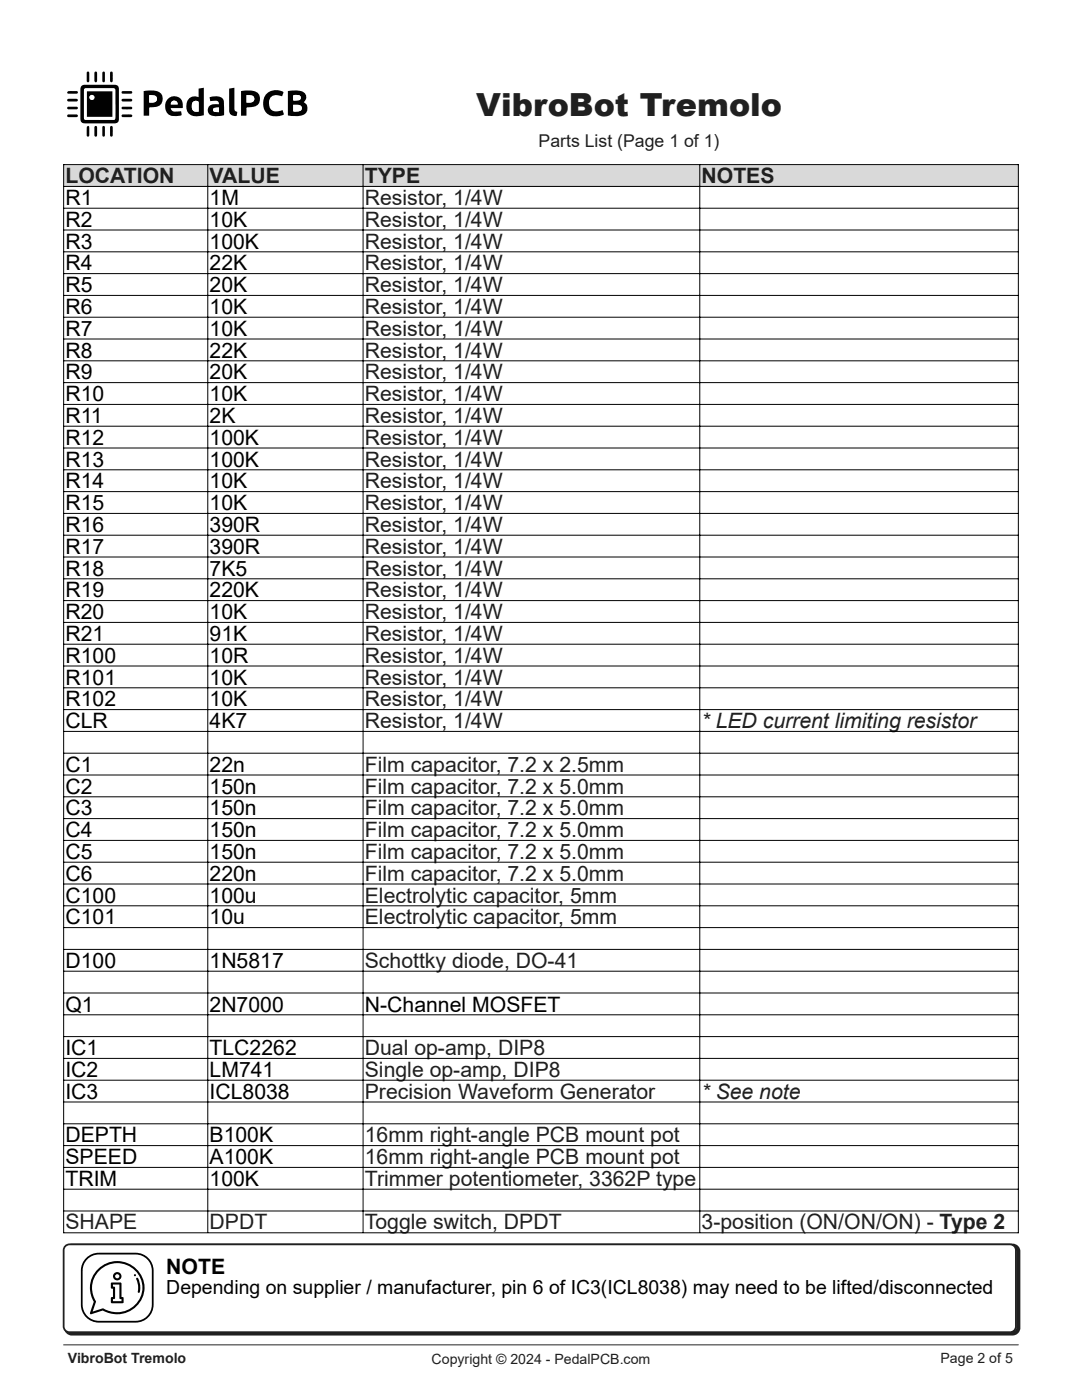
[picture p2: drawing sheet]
<svg xmlns="http://www.w3.org/2000/svg" width="216mm" height="279mm" viewBox="0 0 216 279" stroke-linecap="round" stroke-linejoin="round" font-family="sans-serif">
<path d="M12.7 268.4h190.5" fill="none" stroke="#231f20" stroke-width=".2"/>
<path d="M12.7 12.7v16.4h49.3v-16.4zM16.3 17.1a3.5 3.5 0 0 0-.3 2.2v3a3.4 3.4 0 0 0 .3 2.1 3.5 3.5 0 0 0 2.1 .2h3a3.5 3.5 0 0 0 2.1-.2l.2-.7v-5.4a.99 .99 0 0 0-.9-1.4h-4.4a3.5 3.5 0 0 0-2.1 .2zM57.4 18.2v4.8l1.6 .2a1.84 1.84 0 0 0 2.3-1.7 1.09 1.09 0 0 0-.7-1.1 1.31 1.31 0 0 0 .4-1.5 1.31 1.31 0 0 0-1.4-.8zM39.6 17.7v1.7a1.77 1.77 0 0 0-1.9 .3 1.77 1.77 0 0 0-.5 1.8 1.92 1.92 0 0 0 2.5 1.7l1-.2v-5.5zM28.7 18.2v4.9h1.1v-1.6l.2-.1a1.92 1.92 0 0 0 2.5-1.9 1.67 1.67 0 0 0-1.9-1.4zM48.1 18.2v4.9h1.1v-1.6a4.5 4.5 0 0 0 2.2-.6 1.7 1.7 0 0 0 .3-2 1.7 1.7 0 0 0-1.8-.8zM53.1 18.8a2.66 2.66 0 0 0-.3 3.2 2.66 2.66 0 0 0 3 1.2l.9-.4-.3-.8a1.79 1.79 0 0 1-2.6-.6l-.1-.3a1.58 1.58 0 0 1 .5-1.8 1.58 1.58 0 0 1 1.8-.1h.3l.3-.8a2.76 2.76 0 0 0-3.5 .4zM33.6 19.7a2.03 2.03 0 0 0-.4 2.5 2.03 2.03 0 0 0 2.4 .9l.6-.1-.1-.8-.9 .1a.86 .86 0 0 1-1.1-.7h2.4a1.78 1.78 0 0 0-.7-2.1 1.78 1.78 0 0 0-2.2 .2zM41.8 19.4l.2 .8 .8-.1a.64 .64 0 0 1 .9 .7 1.94 1.94 0 0 0-2.2 .8 1.21 1.21 0 0 0 1.4 1.6l1.8-.2v-2.2a1.44 1.44 0 0 0-2-1.6zM45.7 17.7v3.8a1.19 1.19 0 0 0 .3 1.3 1.19 1.19 0 0 0 1.2 .3l.2-.8a.59 .59 0 0 1-.6-.7v-4.1zM13.4 19.8v.3l.3 .2h1.5l.3-.3-.3-.3zM24.3 19.8v.3l.3 .2h1.5l.3-.3-.3-.3zM13.4 23v.3l.3 .1h1.5l.3-.3-.3-.3zM24.3 22.9v.4l.3 .1h1.5l.3-.3-.3-.3zM18.9 25.2l-.1 1.8 .3 .3 .2-.1 .1-.2v-1.5l-.1-.3zM18.9 14.3l-.1 1.8 .3 .3 .3-.3v-1.5l-.1-.3zM24.3 18.3v.3l.2 .1h1.6l.3-.3-.3-.2zM24.3 21.4v.3l.2 .1h1.6l.3-.3-.3-.2zM22.1 14.3l-.1 1.8 .2 .3 .3-.3v-1.5l-.1-.3zM22.1 25.2l-.1 1.8 .2 .3 .3-.3v-1.6l-.1-.2zM13.4 21.4v.3l.3 .1h1.5l.3-.2-.3-.3zM13.5 18.3l-.1 .3 .3 .1h1.5l.3-.3-.3-.2zM20.5 14.3l-.1 1.8 .3 .3 .2-.3v-1.5l-.1-.3zM17.4 25.2l-.1 1.8 .3 .3 .2-.3v-1.6l-.1-.2zM17.4 14.3l-.1 1.8 .3 .3 .2-.3v-1.5l-.1-.3zM20.5 25.2l-.1 1.8 .3 .3 .2-.3v-1.6l-.1-.2z" fill-rule="evenodd" fill="#fff"/>
<g fill="#000">
<path d="M13.5 18.3l1.7-.1 .3 .2-.3 .3h-1.5l-.3-.1z" fill-rule="evenodd"/>
<path d="M17.4 14.3h.3l.1 .3v1.5l-.2 .3-.3-.3z" fill-rule="evenodd"/>
<path d="M18.9 14.3h.4l.1 .3v1.5l-.3 .3-.3-.3z" fill-rule="evenodd"/>
<path d="M20.5 14.3h.3l.1 .3v1.5l-.2 .3-.3-.3z" fill-rule="evenodd"/>
<path d="M22.1 14.3h.3l.1 .3v1.5l-.3 .3-.2-.3z" fill-rule="evenodd"/>
<path d="M24.3 19.8l1.8-.1 .3 .3-.3 .3h-1.5l-.3-.2z" fill-rule="evenodd"/>
<path d="M24.3 18.3l1.8-.1 .3 .2-.3 .3h-1.6l-.2-.1z" fill-rule="evenodd"/>
<path d="M28.7 18.2l.2-.1a5.1 5.1 0 0 1 3 .4 1.71 1.71 0 0 1 .4 2 1.71 1.71 0 0 1-2 .9l-.5 .1v1.6h-1.1zM29.8 19v1.5a1.44 1.44 0 0 0 1.5-.5 .77 .77 0 0 0-.2-.8 .77 .77 0 0 0-.8-.2z" fill-rule="evenodd"/>
<path d="M39.6 17.7l1.1-.2v5.5a2.72 2.72 0 0 1-3.3-.7 2.21 2.21 0 0 1 1-3l1.2 .1zM38.5 20.3a1.19 1.19 0 0 0 .6 2h.5v-2a.78 .78 0 0 0-1.1 0z" fill-rule="evenodd"/>
<path d="M45.7 17.7l1.1-.2v4.1a.59 .59 0 0 0 .6 .7l-.2 .8a1.19 1.19 0 0 1-1.2-.3 1.19 1.19 0 0 1-.3-1.3z" fill-rule="evenodd"/>
<path d="M48.1 18.2l.2-.1a4.9 4.9 0 0 1 3.2 .5 1.7 1.7 0 0 1 .2 2 1.7 1.7 0 0 1-1.8 .8l-.7 .1v1.6h-1.1zM49.2 19v1.5a1.06 1.06 0 0 0 1.5-1 1.38 1.38 0 0 0-1.5-.5z" fill-rule="evenodd"/>
<path d="M57.4 18.2l1.7-.2a1.65 1.65 0 0 1 2 1.4l-.1 .4-.4 .6a1.41 1.41 0 0 1 .7 1.6 1.41 1.41 0 0 1-1.3 1.1l-1 .1-1.6-.2zM58.5 20.9v1.3l.7 .1a.74 .74 0 0 0 .9-.3 .74 .74 0 0 0 0-.9l-.6-.2zM58.6 19l-.1 .9a1.42 1.42 0 0 0 1.5-.2 .67 .67 0 0 0-.2-.7 .67 .67 0 0 0-.7-.1z" fill-rule="evenodd"/>
<path d="M13.4 21.4l1.8-.1 .3 .3-.3 .2h-1.5l-.3-.1z" fill-rule="evenodd"/>
<path d="M13.4 23l1.8-.2 .3 .3-.3 .3h-1.5l-.3-.1z" fill-rule="evenodd"/>
<path d="M13.4 19.8l1.8-.1 .3 .3-.3 .3h-1.5l-.3-.2z" fill-rule="evenodd"/>
<path d="M17.4 25.2h.3l.1 .2v1.6l-.2 .3-.3-.3z" fill-rule="evenodd"/>
<path d="M18.9 25.2h.4l.1 .3v1.5l-.1 .2-.2 .1-.3-.3z" fill-rule="evenodd"/>
<path d="M20.5 25.2h.3l.1 .2v1.6l-.2 .3-.3-.3z" fill-rule="evenodd"/>
<path d="M22.1 25.2h.3l.1 .2v1.6l-.3 .3-.2-.3z" fill-rule="evenodd"/>
<path d="M16.3 17.1a3.5 3.5 0 0 1 2.1-.2h3a3.6 3.6 0 0 1 2.1 .2l.2 .7v5.4a.99 .99 0 0 1-.9 1.4h-4.4a3.5 3.5 0 0 1-2.1-.2 3.4 3.4 0 0 1-.3-2.1v-3a3.5 3.5 0 0 1 .3-2.2zM16.9 17.7l-.1 .3v5.8l.4 .1h5.6l.2-.3v-5.8l-.4-.2z" fill-rule="evenodd"/>
<path d="M24.3 21.4l1.8-.1 .3 .2-.3 .3h-1.6l-.2-.1z" fill-rule="evenodd"/>
<path d="M24.3 22.9l1.8-.1 .3 .3-.3 .3h-1.5l-.3-.1z" fill-rule="evenodd"/>
<path d="M33.6 19.7a1.78 1.78 0 0 1 2.2-.2 1.78 1.78 0 0 1 .7 2.1h-2.4a1 1 0 0 0 1.4 .7l.6-.1 .1 .7a2.8 2.8 0 0 1-2.8-.3 2.32 2.32 0 0 1 .2-2.9zM34.2 20.3l-.1 .5h1.4a.7 .7 0 0 0-.5-.7 .7 .7 0 0 0-.8 .2z" fill-rule="evenodd"/>
<path d="M41.8 19.4a2.18 2.18 0 0 1 2.8 .6l.1 3a3.7 3.7 0 0 1-2.9-.2 1.24 1.24 0 0 1-.1-1.5 1.24 1.24 0 0 1 1.4-.5h.6a.74 .74 0 0 0-.4-.7 .74 .74 0 0 0-.8 0l-.5 .1zM42.6 21.6l-.1 .1a.41 .41 0 0 0 .3 .6l.9 .1v-.9z" fill-rule="evenodd"/>
<path d="M53.1 18.8a2.76 2.76 0 0 1 3.5-.4l-.3 .8h-.3a1.67 1.67 0 0 0-2.3 .7 1.67 1.67 0 0 0 .9 2.3h.7l1.1-.2 .3 .8a2.7 2.7 0 0 1-4.1-1.5v-1.3z" fill-rule="evenodd"/>
</g>
<g fill="#fff">
<path d="M16.9 17.7l5.7-.1 .4 .2v5.8l-.2 .3h-5.6l-.4-.1v-5.8zM17.3 18.2v5.1h5.1v-5.1z" fill-rule="evenodd"/>
<path d="M58.5 20.9h.7a.74 .74 0 0 1 .8 .2 .74 .74 0 0 1 .1 .9l-.5 .2h-1.1z" fill-rule="evenodd"/>
<path d="M58.6 19l.5-.1a.64 .64 0 0 1 .7 .2 .64 .64 0 0 1 .1 .8l-1.4 .1z" fill-rule="evenodd"/>
<path d="M38.5 20.3a.72 .72 0 0 1 1.1 .1v1.9a1.03 1.03 0 0 1-1.1-.2 1.03 1.03 0 0 1-.2-1.1z" fill-rule="evenodd"/>
<path d="M29.8 19h.5a.78 .78 0 0 1 1 .8 .78 .78 0 0 1-1.1 .7h-.4z" fill-rule="evenodd"/>
<path d="M49.2 19h.5a.79 .79 0 0 1 1 .8 .79 .79 0 0 1-1 .7h-.5z" fill-rule="evenodd"/>
<path d="M34.2 20.3a.7 .7 0 0 1 .8-.2 .7 .7 0 0 1 .5 .7h-1.4z" fill-rule="evenodd"/>
<path d="M42.6 21.6l1.1-.1v.9l-.9-.1a.42 .42 0 0 1-.3-.3 .42 .42 0 0 1 .1-.4z" fill-rule="evenodd"/>
</g>
<path d="M17.3 18.2v5.1h5.1v-5.1zM17.9 19.4a.49 .49 0 0 0 .9 0 .49 .49 0 0 0-.9 0z" fill-rule="evenodd" fill="#000"/>
<circle cx="18.3" cy="19.4" r=".49" fill="#fff"/>
<path d="M12.7 32.9h190.5v4.3h-190.5z" fill-rule="evenodd" fill="#d9d9d9"/>
<path d="M139.6 115.5v56.6h63.6v-56.6zM139.6 176.4v4.4h63.6v-4.4z" fill-rule="evenodd" fill="#fff"/>
<g fill="none" stroke="#000" stroke-width=".2">
<path d="M12.7 32.8v213.3M12.7 32.9h190.5M12.7 37.2h190.5M41.5 32.9v213.1M72.4 32.9v213.1M139.6 32.9v213.1M203.2 32.8v213.3M12.7 41.6h190.5M12.7 45.9h190.5M12.7 50.3h190.5M12.7 54.6h190.5M12.7 59h190.5"/>
<path d="M12.7 63.3h190.5M12.7 67.7h190.5M12.7 72h190.5M12.7 76.4h190.5M12.7 80.7h190.5M12.7 85.1h190.5M12.7 89.4h190.5M12.7 93.8h190.5M12.7 98.1h190.5M12.7 102.5h190.5M12.7 106.8h190.5M12.7 111.2h190.5"/>
<path d="M12.7 115.5h190.5M12.7 119.9h190.5M12.7 124.2h190.5M12.7 128.6h190.5M12.7 132.9h190.5M12.7 137.3h190.5M12.7 141.6h190.5M12.7 146h190.5M12.7 150.3h190.5M12.7 154.7h190.5M12.7 159h190.5M12.7 163.4h190.5"/>
<path d="M12.7 167.7h190.5M12.7 172.1h190.5M12.7 176.4h190.5M12.7 180.8h190.5M12.7 185.1h190.5M12.7 189.5h190.5M12.7 193.8h190.5M12.7 198.2h190.5M12.7 202.5h190.5M12.7 206.9h190.5M12.7 211.2h190.5M12.7 215.6h190.5"/>
<path d="M12.7 219.9h190.5M12.7 224.3h190.5M12.7 228.6h190.5M12.7 233h190.5M12.7 237.3h190.5M12.7 241.7h190.5M12.7 246h190.5"/>
</g>
<path d="M13.4 249.1l.6-.4 .3-.1h187.7a1.15 1.15 0 0 1 1.2 1.2v15.2a1.15 1.15 0 0 1-1.2 1.1h-187.7a1.15 1.15 0 0 1-1.1-1.1v-15.2z" fill-rule="evenodd" fill="#fff" stroke="#231f20" stroke-width=".82"/>
<path d="M13.2 248.6l.7-.3h187.7a1.15 1.15 0 0 1 1.1 1.2v15.2a1.15 1.15 0 0 1-1.1 1.2h-187.7a1.15 1.15 0 0 1-1.2-1.2v-15.2l.1-.4z" fill-rule="evenodd" fill="#fff" stroke="#231f20" stroke-width=".35"/>
<path d="M17.3 251.2a3.4 3.4 0 0 1 2.4-1h7.4a3.4 3.4 0 0 1 3.4 3.4v6.8a3.4 3.4 0 0 1-3.4 3.4h-7.4a3.4 3.4 0 0 1-3.4-3.4v-6.8a3.4 3.4 0 0 1 1-2.4z" fill="none" stroke="#000" stroke-width=".35"/>
<g fill="#000">
<path d="M27.3 255h.1a3.6 3.6 0 0 1 .4 3l-.3-.1a5.4 5.4 0 0 0-.3-2.8z"/>
<path d="M22.6 254.7a.84 .84 0 0 0 1.6 0 .84 .84 0 0 0-1.6 0zM23 254.7a.42 .42 0 0 1 .8 0 .42 .42 0 0 1-.8 0z"/>
<path d="M19.6 253.3a5.2 5.2 0 0 0-.9 6.5l-.8 2.2 .1 .2 .2 .1 2.3-.8a5.5 5.5 0 0 0 6.2-.3 5.5 5.5 0 0 0 1.9-5.9 5.5 5.5 0 0 0-9-2zM19.6 253.8a4.9 4.9 0 0 1 8.3 1 4.9 4.9 0 0 1-4.5 7.1 7.1 7.1 0 0 1-2.9-.8l-2 .7 .6-2a5.2 5.2 0 0 1 .5-6z"/>
<path d="M22.2 256l-.1 1 .1 .1 .3 .1v1.7h-.3l-.1 .2 .1 .9h2.4l.1-.9-.1-.2h-.4v-2.9zM22.5 256.4h1.3v2.7l.1 .1 .3 .1v.4h-1.7v-.4l.4-.1 .1-.1v-2.1l-.1-.2h-.4z"/>
<circle cx="26.9" cy="254.5" r=".21"/>
</g>
<text font-size="6.3" fill="#231f20" x="95" y="23.1">VibroBot Tremolo</text>
<g font-size="4.2" fill="#231f20">
<text x="13.1" y="36.5">LOCATION</text>
<text x="41.8" y="36.5">VALUE</text>
<text x="72.8" y="36.5">TYPE</text>
<text x="72.8" y="40.9">Resistor, 1/4W</text>
<text x="140" y="36.5">NOTES</text>
<text x="72.8" y="45.2">Resistor, 1/4W</text>
<text x="72.8" y="49.6">Resistor, 1/4W</text>
<text x="72.8" y="53.9">Resistor, 1/4W</text>
<text x="72.8" y="58.3">Resistor, 1/4W</text>
<text x="72.8" y="62.6">Resistor, 1/4W</text>
<text x="72.8" y="67">Resistor, 1/4W</text>
<text x="72.8" y="71.3">Resistor, 1/4W</text>
<text x="72.8" y="75.7">Resistor, 1/4W</text>
<text x="72.8" y="80.1">Resistor, 1/4W</text>
<text x="72.8" y="84.4">Resistor, 1/4W</text>
<text x="72.8" y="88.8">Resistor, 1/4W</text>
<text x="72.8" y="93.1">Resistor, 1/4W</text>
<text x="72.8" y="97.5">Resistor, 1/4W</text>
<text x="72.8" y="101.8">Resistor, 1/4W</text>
<text x="72.8" y="106.2">Resistor, 1/4W</text>
<text x="72.8" y="110.5">Resistor, 1/4W</text>
<text x="72.8" y="114.9">Resistor, 1/4W</text>
<text x="72.8" y="119.2">Resistor, 1/4W</text>
<text x="72.8" y="123.6">Resistor, 1/4W</text>
<text x="72.8" y="127.9">Resistor, 1/4W</text>
<text x="72.8" y="132.3">Resistor, 1/4W</text>
<text x="72.8" y="136.6">Resistor, 1/4W</text>
<text x="72.8" y="141">Resistor, 1/4W</text>
<text x="72.8" y="145.3">Resistor, 1/4W</text>
<text x="140" y="145.3">* LED current limiting resistor</text>
<text x="72.8" y="154">Film capacitor, 7.2 x 2.5mm</text>
<text x="72.8" y="158.4">Film capacitor, 7.2 x 5.0mm</text>
<text x="72.8" y="162.7">Film capacitor, 7.2 x 5.0mm</text>
<text x="72.8" y="167.1">Film capacitor, 7.2 x 5.0mm</text>
<text x="72.8" y="171.4">Film capacitor, 7.2 x 5.0mm</text>
<text x="72.8" y="175.8">Film capacitor, 7.2 x 5.0mm</text>
<text x="72.8" y="180.1">Electrolytic capacitor, 5mm</text>
<text x="72.8" y="184.5">Electrolytic capacitor, 5mm</text>
<text x="72.8" y="193.2">Schottky diode, DO-41</text>
<text x="72.8" y="210.6">Dual op-amp, DIP8</text>
<text x="72.8" y="214.9">Single op-amp, DIP8</text>
<text x="72.8" y="219.3">Precision Waveform Generator</text>
<text x="140" y="219.3">* See note</text>
<text x="72.8" y="228">16mm right-angle PCB mount pot</text>
<text x="72.8" y="232.3">16mm right-angle PCB mount pot</text>
<text x="72.8" y="236.7">Trimmer potentiometer, 3362P type</text>
<text x="13.1" y="245.4">SHAPE</text>
<text x="41.8" y="245.4">DPDT</text>
<text x="72.8" y="245.4">Toggle switch, DPDT</text>
<text x="140" y="245.4">3-position (ON/ON/ON) - Type 2</text>
</g>
<g font-size="4.2">
<text x="13.1" y="40.9">R1</text>
<text x="41.8" y="40.9">1M</text>
<text x="13.1" y="45.2">R2</text>
<text x="41.8" y="45.2">10K</text>
<text x="13.1" y="49.6">R3</text>
<text x="13.1" y="53.9">R4</text>
<text x="41.8" y="49.6">100K</text>
<text x="41.8" y="53.9">22K</text>
<text x="13.1" y="58.3">R5</text>
<text x="41.8" y="58.3">20K</text>
<text x="13.1" y="62.6">R6</text>
<text x="41.8" y="62.6">10K</text>
<text x="13.1" y="67">R7</text>
<text x="13.1" y="71.3">R8</text>
<text x="41.8" y="67">10K</text>
<text x="41.8" y="71.3">22K</text>
<text x="13.1" y="75.7">R9</text>
<text x="41.8" y="75.7">20K</text>
<text x="13.1" y="80.1">R10</text>
<text x="41.8" y="80.1">10K</text>
<text x="13.1" y="84.4">R11</text>
<text x="13.1" y="88.8">R12</text>
<text x="41.8" y="84.4">2K</text>
<text x="41.8" y="88.8">100K</text>
<text x="13.1" y="93.1">R13</text>
<text x="41.8" y="93.1">100K</text>
<text x="13.1" y="97.5">R14</text>
<text x="13.1" y="101.8">R15</text>
<text x="41.8" y="97.5">10K</text>
<text x="41.8" y="101.8">10K</text>
<text x="13.1" y="106.2">R16</text>
<text x="41.8" y="106.2">390R</text>
<text x="13.1" y="110.5">R17</text>
<text x="41.8" y="110.5">390R</text>
<text x="13.1" y="114.9">R18</text>
<text x="13.1" y="119.2">R19</text>
<text x="41.8" y="114.9">7K5</text>
<text x="41.8" y="119.2">220K</text>
<text x="13.1" y="123.6">R20</text>
<text x="41.8" y="123.6">10K</text>
<text x="13.1" y="127.9">R21</text>
<text x="41.8" y="127.9">91K</text>
<text x="13.1" y="132.3">R100</text>
<text x="13.1" y="136.6">R101</text>
<text x="41.8" y="132.3">10R</text>
<text x="41.8" y="136.6">10K</text>
<text x="13.1" y="141">R102</text>
<text x="41.8" y="141">10K</text>
<text x="13.1" y="145.3">CLR</text>
<text x="41.8" y="145.3">4K7</text>
<text x="13.1" y="154">C1</text>
<text x="41.8" y="154">22n</text>
<text x="13.1" y="158.4">C2</text>
<text x="41.8" y="158.4">150n</text>
<text x="13.1" y="162.7">C3</text>
<text x="13.1" y="167.1">C4</text>
<text x="41.8" y="162.7">150n</text>
<text x="41.8" y="167.1">150n</text>
<text x="13.1" y="171.4">C5</text>
<text x="41.8" y="171.4">150n</text>
<text x="13.1" y="175.8">C6</text>
<text x="41.8" y="175.8">220n</text>
<text x="13.1" y="180.1">C100</text>
<text x="13.1" y="184.5">C101</text>
<text x="41.8" y="180.1">100u</text>
<text x="41.8" y="184.5">10u</text>
<text x="13.1" y="193.2">D100</text>
<text x="41.8" y="193.2">1N5817</text>
<text x="13.1" y="201.9">Q1</text>
<text x="41.8" y="201.9">2N7000</text>
<text x="72.8" y="201.9">N-Channel MOSFET</text>
<text x="13.1" y="210.6">IC1</text>
<text x="13.1" y="214.9">IC2</text>
<text x="41.8" y="210.6">TLC2262</text>
<text x="41.8" y="214.9">LM741</text>
<text x="13.1" y="219.3">IC3</text>
<text x="41.8" y="219.3">ICL8038</text>
<text x="13.1" y="228">DEPTH</text>
<text x="41.8" y="228">B100K</text>
<text x="13.1" y="232.3">SPEED</text>
<text x="41.8" y="232.3">A100K</text>
<text x="13.1" y="236.7">TRIM</text>
<text x="41.8" y="236.7">100K</text>
<text x="33.2" y="254.3">NOTE</text>
</g>
<text font-size="3.9" x="33.2" y="258.3">Depending on supplier / manufacturer, pin 6 of IC3(ICL8038) may need to be lifted/disconnected</text>
<text font-size="3.5" fill="#231f20" x="107.5" y="29.3">Parts List (Page 1 of 1)</text>
<g font-size="2.8" fill="#231f20">
<text x="13.5" y="272">VibroBot Tremolo</text>
<text x="86.1" y="272.2">Copyright © 2024 - PedalPCB.com</text>
<text x="187.7" y="272">Page 2 of 5</text>
</g>
</svg>
